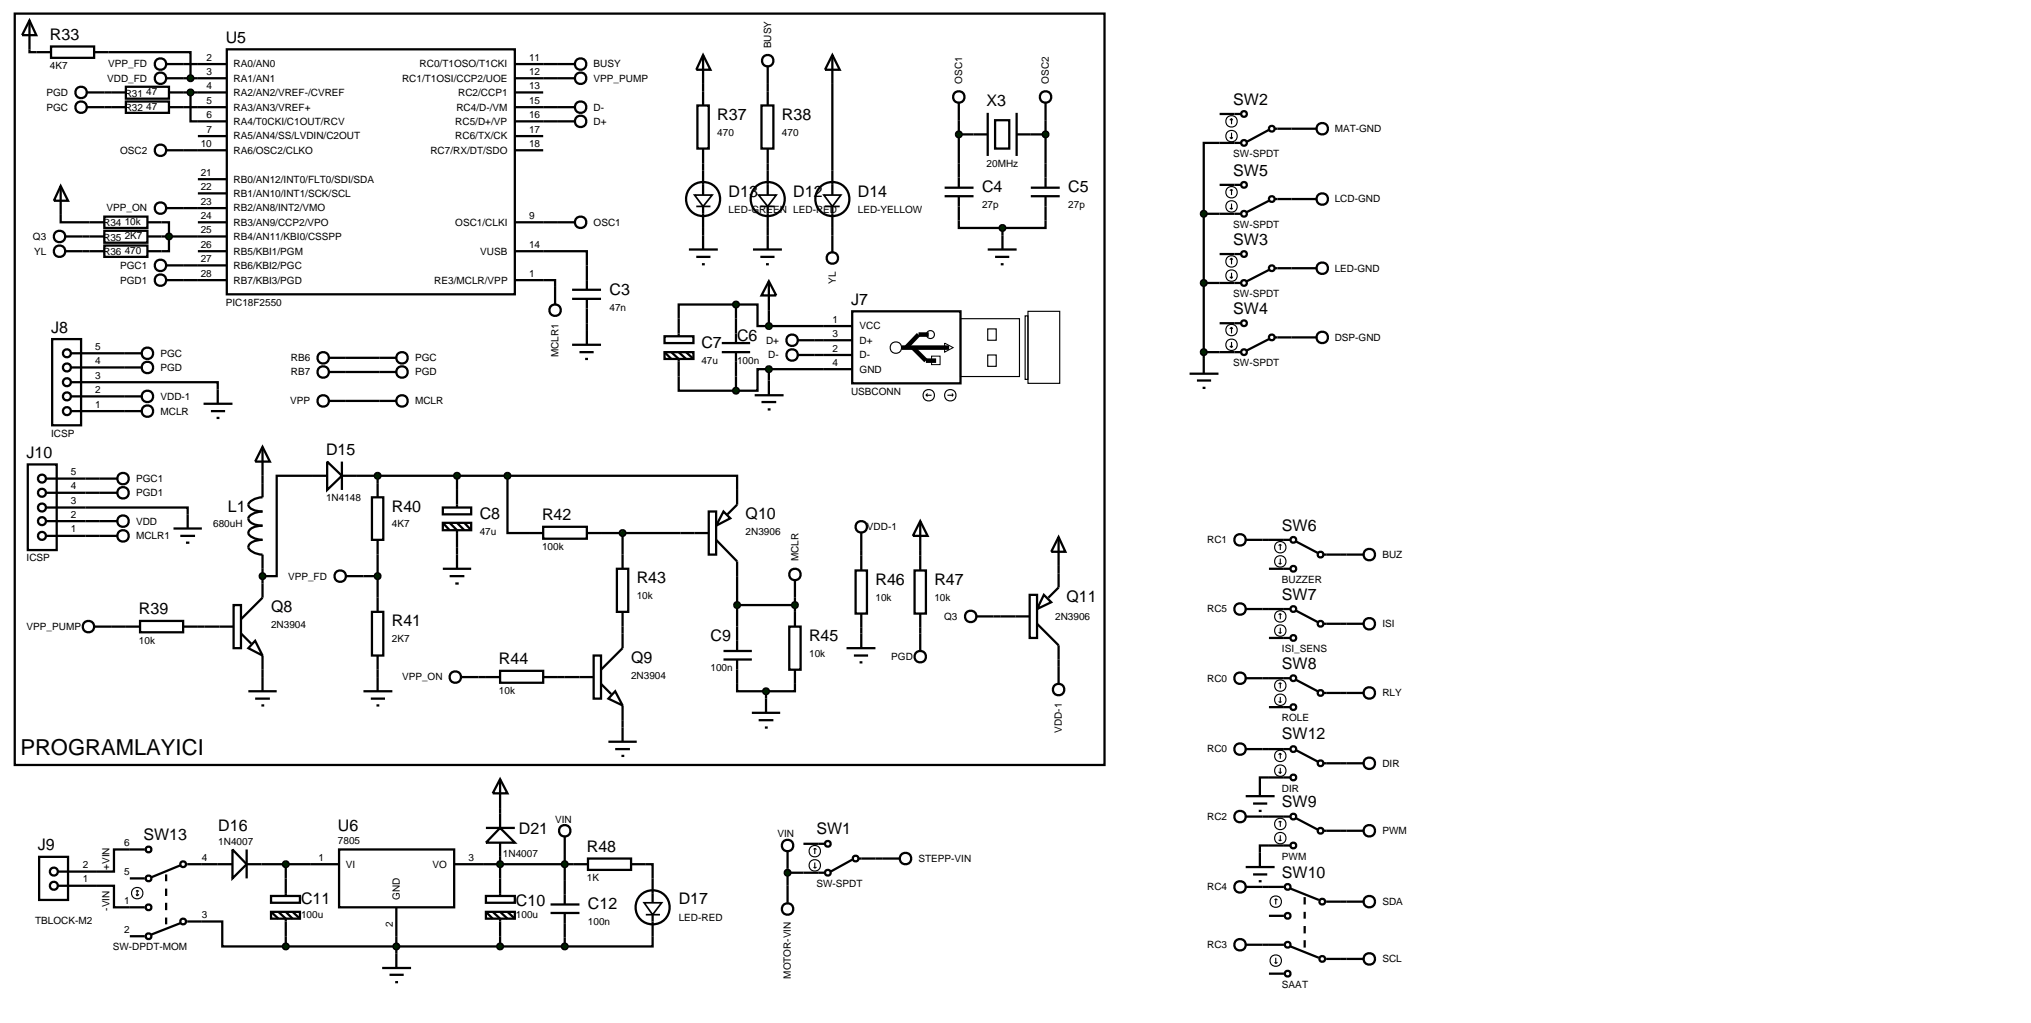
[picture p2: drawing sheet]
<svg xmlns="http://www.w3.org/2000/svg" width="358mm" height="180mm" viewBox="0 0 358 180" stroke-linecap="round" stroke-linejoin="round" font-family="sans-serif">
<g fill="none" stroke="#000" stroke-width=".4">
<path d="M5.2 8.7v.5h1.2M15.3 16.3h6.9M15.3 18.9h6.9M19.1 9.2h14.5v4.6M22.2 15.3h7.6v2.1h-7.6zM22.2 17.9h7.6v2h-7.6zM29.3 11.3h10.7M29.3 13.8h10.7M29.8 16.3h10.2M29.8 18.9h10.2M33.6 16.3v5.1h6.4M40 8.7h50.8v43.2h-50.8z"/>
<path d="M90.8 11.3h7.6M90.8 16.3h5M90.8 18.9h7.6M90.8 13.8h7.6M124 14.8v1.3M135.4 14.8v1.3M146.8 14.8v15.3M10.7 37.9v1.3h5.1M28.5 39.2h1.3v5.1h-1.3M32.3 26.5h7.7M32.3 36.7h7.7M34.9 39.2h5.1"/>
<path d="M34.9 24h5.1M34.9 31.6h5.1M34.9 34.1h5.1M90.8 26.5h5M90.8 39.2h7.6M90.8 21.4h7.6M90.8 24h5M124 28.8v1.3M135.4 28.8v1.3M169.1 38.9v1.3h7.7M169.1 21.2v7.6M169.1 23.7h2.6"/>
<path d="M181.8 23.7h2.6M184.4 38.9v1.3h-7.6M184.4 21.2v7.6M212.3 37.7v25.6M212.3 37.7h2.8M215.1 25.2h-2.8v12.5M227.8 35.1h1.3M227.8 22.7h1.3M9.2 59.8h5.1v15.2h-5.1zM14.6 41.7h1.2M14.6 44.3h1.2M28.5 41.7h11.5"/>
<path d="M32.3 49.4h7.7M32.3 46.8h7.7M34.9 44.3h5.1M90.8 44.3h12.7v2.5M90.8 49.4h7.1v1.2M103.5 57v1.2M124 40.2v1.3M129.8 53.7h3.8v3.8h2M129.8 53.7h-10.1v2.5M129.8 53.7v2.5M135.4 40.2v1.3M135.6 49.6l1.3 2.5h-2.6z"/>
<path d="M135.6 57.5h14.7M135.6 49.6v7.9M146.8 40.2v1.3M150.3 54.9h19.1v12.7h-19.1zM176.8 40.2v1.3M212.3 49.9h2.8M227.8 47.3h1.3M227.8 59.5h1.3M12.5 67.4h25.9v1.3M12.5 72.5h9.4M12.5 64.8h9.4M12.5 62.3h9.4"/>
<path d="M12.5 69.9h9.4M61 65.6h5.9M61 63.1h5.9M61 70.7h5.9M119.7 66.4v2.5h10.1M129.8 66.4v2.5M133.1 69.7h5.1M134.3 70.9h2.6M135.4 72.2h.5M135.6 65.1h-2v3.8h-3.8M135.6 65.1v4.6M135.6 65.1h14.7"/>
<path d="M143.7 60h6.6M143.7 62.6h6.6M212.3 62.1h2.8M15.1 89.5h18v1.2M15.1 94.5h2.5M15.1 86.9h2.5M15.1 84.4h2.5M15.1 91.9h2.5M46.3 83.9v1.3M55.2 83.9h-6.4v17.7h-2.5M62.8 83.9h26.7M66.6 83.9v1.3"/>
<path d="M66.6 97.8v7.6M80.6 83.9v2.5M80.6 96.5v1.3M89.5 83.9v10.1h3.8M89.5 83.9h40.5v2.5M106 94h14M109.8 94v3.8M151.9 97v1M162.3 97v1M186.7 99.8v1.3M222.7 95.2h1.1M236.5 97.8h1"/>
<path d="M19.6 110.5h2.6M34.9 110.5h1.2M46.3 100.3v2.6M46.3 118.1v1.3M64.1 101.6h2.5M66.6 118.1v1.3M84.4 119.4h1.3M98.4 119.4h1.2M109.8 110.5v1.2M130 101.6v8.9M130 106.7h10.2M140.2 105.4v2.5"/>
<path d="M151.9 110.7v1M162.3 110.7v1M175.2 108.7h1.3M186.7 116.3v1.3M222.7 107.4h1.1M222.7 119.6h1.1M236.5 110h1M109.8 127v1.3M130 120.6v1.3h5.1M135.1 121.9v1.3M140.2 120.6v1.3h-5.1M222.7 132.1h1.1"/>
<path d="M223.8 137.1h-1.6v.8M236.5 122.2h1M236.5 134.6h1M17.1 156.2h3v3.8h2.8M22.9 149.8h-2.8v3.9h-3M35.6 152.4h2.8M46.1 152.4h8.6M50.4 152.4v2.5M85.2 152.4h16M88.2 142.5v1M88.2 151.1v3.8M99.6 150.6v4.6"/>
<path d="M113.9 152.4h1.2v2.5M138.9 153.9h2.8M138.9 153.1v3.1M154.4 151.4h1.3M222.7 144h1.1M222.7 156.4h1.1M223.8 149.1h-1.6v1.2M236.5 146.5h1M236.5 159h1M35.6 162.5h3.6v4.4h11.2M50.4 165.1v1.8M50.4 166.9h49.2"/>
<path d="M69.9 165.1v3M88.2 165.1v1.8M99.6 165.3v1.6M115.1 165.1v1.8h-15.5M222.7 166.6h1.1M236.5 169.1h1"/>
<circle cx="14.3" cy="18.9" r="1.01"/>
<circle cx="14.3" cy="16.3" r="1.01"/>
<circle cx="28.3" cy="13.8" r="1.01"/>
<circle cx="28.3" cy="11.3" r="1.01"/>
<circle cx="11.8" cy="62.3" r=".7"/>
<circle cx="11.8" cy="69.9" r=".7"/>
<circle cx="11.8" cy="72.5" r=".7"/>
<circle cx="11.8" cy="64.8" r=".7"/>
<circle cx="11.8" cy="67.4" r=".7"/>
</g>
<g fill="none" stroke="#000" stroke-width=".2">
<path d="M169.4 56.2h10.4v10.2h-10.4zM174.2 58h1.5v2h-1.5zM180.8 55.7h.5v11.2h-.5zM181.3 54.9h5.6v12.7h-5.6zM163.3 69.7l.3 .2M163.3 69.7h1M163.6 69.4l-.3 .3M167.1 69.7h1M167.9 69.4l.2 .3M168.1 69.7l-.2 .2M174.2 62.6h1.5v2h-1.5z"/>
<circle cx="164.1" cy="59" r=".7"/>
<circle cx="158" cy="61.3" r="1.01"/>
<circle cx="163.8" cy="69.7" r="1.01"/>
<circle cx="167.6" cy="69.7" r="1.01"/>
</g>
<path d="M163.8 59h-1.8l-2.2 2.3M159 61.3h8.4M161 61.3l2.3 2.3h1.8" fill="none" stroke="#000" stroke-width=".8" stroke-linecap="butt"/>
<path d="M164.3 62.8h1.5v1.5h-1.5zM166.6 60.5l1.5 .8-1.5 .8z" fill="none" stroke="#000" stroke-width=".18"/>
<path d="M33.3 15.9l.3-.1-.5 .5zM33.6 15.8l.4 .2 .1 .3zM34.1 16.3l-.2 .4-.3 .1zM33.1 16.3l.5 .5-.3-.1z" fill="#004000" stroke="#000" stroke-width=".4"/>
<path d="M33.6 15.8l.5 .5-.5 .5-.5-.5z" fill="#004000"/>
<path d="M5.2 3.6l1.2 2.6h-2.5zM5.2 3.6v5.1M6.4 9.2h2.6M9 8.2h7.6v2h-7.6zM16.6 9.2h2.5" fill="none" stroke="#000" stroke-width=".4"/>
<path d="M33.3 13.4l.3-.1-.5 .5zM33.6 13.3l.3 .1 .2 .4zM34.1 13.8l-.2 .4-.3 .1zM33.1 13.8l.5 .5-.3-.1z" fill="#004000" stroke="#000" stroke-width=".4"/>
<path d="M33.1 13.8l.5-.5 .5 .5-.5 .5z" fill="#004000"/>
<g fill="none" stroke="#000" stroke-width=".4">
<path d="M98.4 11.3h3M98.4 13.8h3M15.8 39.2h2.6M18.4 38.2h7.6v2h-7.6zM26 39.2h2.5M29.3 26.5h3M98.4 39.2h3M15.8 41.7h2.6M15.8 44.3h2.6M18.4 40.7h7.6v2.1h-7.6zM18.4 43.3h7.6v2h-7.6zM26 41.7h2.5"/>
<path d="M26 44.3h2.5M100.9 51.1h5.1M100.9 52.7h5.1M103.5 46.8v4.3M103.5 52.7v4.3M103.5 58.2v2.6M100.9 60.8h5.1M102.2 62.1h2.5M103.2 63.3h.5"/>
<circle cx="102.4" cy="11.3" r="1.01"/>
<circle cx="102.4" cy="13.8" r="1.01"/>
<circle cx="28.3" cy="26.5" r="1.01"/>
<circle cx="102.4" cy="39.2" r="1.01"/>
</g>
<path d="M29.5 41.3l.3-.1-.5 .5zM29.8 41.2l.3 .1 .2 .4zM29.8 42.2l.5-.5-.2 .4zM29.3 41.7l.5 .5-.3-.1z" fill="#004000" stroke="#000" stroke-width=".4"/>
<path d="M29.8 41.2l.5 .5-.5 .5-.5-.5z" fill="#004000"/>
<g fill="none" stroke="#000" stroke-width=".4">
<path d="M98.4 18.9h3M123 18.6h2v7.6h-2zM124 9.7l1.3 2.6h-2.5zM124 9.7v5.1M124 16.1v2.5M134.3 18.6h2.1v7.6h-2.1zM135.4 11.8v3M135.4 16.1v2.5M146.8 9.7l1.3 2.6h-2.6zM146.8 9.7v5.1M169.1 18.1v3.1M174.2 19.9v7.6"/>
<path d="M179.3 19.9v7.6M184.4 18.1v3.1M10.7 32.8l1.3 2.6h-2.5zM10.7 32.8v5.1M29.3 36.7h3M98.4 21.4h3M124 26.2v2.6M124 30.1v4.3M124 36.4v3.8M135.4 26.2v2.6M135.4 30.1v4.3M135.4 36.4v3.8"/>
<path d="M146.8 30.1v4.3M146.8 36.4v3.8M166.6 34.6h5.1M166.6 33.1h5.1M169.1 28.8v4.3M169.1 34.6v4.3M171.7 23.7h2.5M175.5 21.2h2.5v5h-2.5zM179.3 23.7h2.5M181.8 34.6h5.1M181.8 33.1h5.1M184.4 28.8v4.3"/>
<path d="M184.4 34.6v4.3M11.5 41.7h3.1M11.5 44.3h3.1M121.5 44h5.1M122.8 45.3h2.5M123.8 46.6h.5M124 41.5v2.5M132.8 44h5.1M134.1 45.3h2.5M135.1 46.6h.5M135.4 41.5v2.5M146.8 41.5v3"/>
<circle cx="102.4" cy="18.9" r="1.01"/>
<circle cx="135.4" cy="10.7" r="1.01"/>
<circle cx="169.1" cy="17.1" r="1.01"/>
<circle cx="184.4" cy="17.1" r="1.01"/>
<circle cx="28.3" cy="36.7" r="1.01"/>
<circle cx="102.4" cy="21.4" r="1.01"/>
<circle cx="124" cy="35.1" r="3"/>
<circle cx="135.4" cy="35.1" r="3"/>
<circle cx="146.8" cy="35.1" r="3"/>
<circle cx="10.5" cy="44.3" r="1.01"/>
<circle cx="10.5" cy="41.7" r="1.01"/>
<circle cx="146.8" cy="45.5" r="1.01"/>
</g>
<path d="M122.5 34.4h3.1l-1.6 2zM122.8 36.4h2.5M133.8 34.4h3.1l-1.5 2zM134.1 36.4h2.5M145.3 34.4h3l-1.5 2zM145.5 36.4h2.6" fill="none" stroke="#000" stroke-width=".3"/>
<g fill="#004000" stroke="#000" stroke-width=".4">
<path d="M168.7 23.4l.4-.2-.5 .5zM169.1 23.2l.4 .2 .1 .3zM169.1 24.2l.5-.5-.1 .3zM168.6 23.7l.5 .5-.3-.1z"/>
<path d="M184 23.4l.4-.2-.5 .5zM184.4 23.2l.3 .1 .2 .4zM184.4 24.2l.5-.5-.2 .4zM183.9 23.7l.5 .5-.3-.1z"/>
</g>
<g fill="#004000">
<path d="M168.6 23.7l.5-.5 .5 .5-.5 .5z"/>
<path d="M183.9 23.7l.5-.5 .5 .5-.5 .5z"/>
</g>
<path d="M174.2 44h5.1M175.5 45.3h2.5M176.5 46.6h.5M176.8 41.5v2.5" fill="none" stroke="#000" stroke-width=".4"/>
<path d="M176.5 39.8l.3-.1-.5 .5zM176.8 39.7l.4 .2 .1 .3zM176.8 40.7l.5-.5-.2 .4zM176.3 40.2l.5 .5-.4-.2z" fill="#004000" stroke="#000" stroke-width=".4"/>
<path d="M176.8 39.7l.5 .5-.5 .5-.5-.5z" fill="#004000"/>
<g fill="none" stroke="#000" stroke-width=".4">
<path d="M129.8 56.2v4.3M127.3 62.1h5M127.3 60.5h5M129.8 62.1v4.3M140.7 60h3M140.7 62.6h3"/>
<circle cx="139.7" cy="60" r="1.01"/>
<circle cx="139.7" cy="62.6" r="1.01"/>
</g>
<g fill="#004000" stroke="#000" stroke-width=".4">
<path d="M135.3 57.1l.3-.1-.5 .5zM135.6 57l.3 .1 .2 .4zM135.6 58l.5-.5-.2 .4zM135.1 57.5l.5 .5-.4-.2z"/>
<path d="M135.3 64.7l.3-.1-.5 .5zM135.6 64.6l.3 .1 .2 .4zM136.1 65.1l-.1 .3-.4 .2zM135.1 65.1l.5 .5-.4-.2z"/>
</g>
<g fill="#004000">
<path d="M135.6 57l.5 .5-.5 .5-.5-.5z"/>
<path d="M135.6 64.6l.5 .5-.5 .5-.5-.5z"/>
</g>
<path d="M117.2 59.3h5.1v1.2h-5.1zM119.7 56.2v3.1M117.2 62.1h5.1v1.2h-5.1zM117.2 62.1l1.2 1.2M118.4 62.1l1.3 1.2v3.1M119.7 62.1l1.3 1.2M121 62.1l1.3 1.2" fill="none" stroke="#000" stroke-width=".4"/>
<g fill="#004000" stroke="#000" stroke-width=".4">
<path d="M129.4 53.4l.4-.2-.5 .5zM129.8 53.2l.4 .2 .1 .3zM130.3 53.7l-.1 .3-.4 .2zM129.3 53.7l.5 .5-.4-.2z"/>
<path d="M129.5 68.5l.3-.1-.5 .5zM129.8 68.4l.4 .2 .1 .3zM130.3 68.9l-.1 .3-.4 .2zM129.3 68.9l.5 .5-.3-.1z"/>
</g>
<g fill="#004000">
<path d="M129.3 53.7l.5-.5 .5 .5-.5 .5z"/>
<path d="M129.3 68.9l.5-.5 .5 .5-.5 .5z"/>
</g>
<g fill="none" stroke="#000" stroke-width=".4">
<path d="M46.3 78.8l1.3 2.6h-2.6zM46.3 78.8v5.1M46.3 85.2v2.5a2.6 2.6 0 0 0-2.5 1.3 1.43 1.43 0 0 0 1.3 1l1.2 .2a2.58 2.58 0 0 0-2.5 1.2 1.44 1.44 0 0 0 1.3 1.1l1.2 .2a2.98 2.98 0 0 0-2.4 .9 .85 .85 0 0 0 .7 1.2l1.1 .3 .6 .1a2.98 2.98 0 0 0-2.4 .9 .91 .91 0 0 0 .7 1.2l1.1 .4 .6 .1v2.5M55.2 83.9h2.5M57.7 81.4l2.6 2.5-2.6 2.5zM60.3 81.4v5M60.3 83.9h2.5M16.6 110.5h3M22.2 110.5h2.5M24.7 109.5h7.6v2h-7.6zM32.3 110.5h2.6M36.1 110.5h5.1"/>
<path d="M41.2 106.7h1.3v7.6h-1.3zM42.5 111.7l1.8 1.8M45 113l1.3 2.6-2.5-1.3zM46.3 102.9v2.5l-3.8 3.8M46.3 115.6v2.5M46.3 119.4v2.5M43.8 121.9h5M45 123.2h2.6M46.1 124.4h.5"/>
<circle cx="15.6" cy="110.5" r="1.01"/>
</g>
<path d="M45.9 101.3l.4-.2-.5 .5zM46.3 101.1l.4 .2 .1 .3zM46.8 101.6l-.1 .3-.4 .2zM45.8 101.6l.5 .5-.3-.1z" fill="#004000" stroke="#000" stroke-width=".4"/>
<path d="M45.8 101.6l.5-.5 .5 .5-.5 .5z" fill="#004000"/>
<g fill="none" stroke="#000" stroke-width=".4">
<path d="M65.6 87.7h2v7.5h-2zM66.6 85.2v2.5M66.6 95.2v2.6M61 101.6h3.1M65.6 107.9h2v7.7h-2zM66.6 105.4v2.5M66.6 115.6v2.5"/>
<circle cx="60" cy="101.6" r="1.01"/>
</g>
<path d="M66.2 101.3l.4-.2-.5 .5zM66.6 101.1l.3 .1 .2 .4zM66.6 102.1l.5-.5-.2 .4zM66.1 101.6l.5 .5-.3-.1z" fill="#004000" stroke="#000" stroke-width=".4"/>
<path d="M66.1 101.6l.5-.5 .5 .5-.5 .5z" fill="#004000"/>
<path d="M78.1 89.5h5v1.2h-5zM78.1 92.2h5v1.3h-5zM78.1 92.2l1.2 1.3M79.3 92.2l1.3 1.3v3M80.6 86.4v3.1M80.6 92.2l1.3 1.3M81.9 92.2l1.2 1.3M66.6 119.4v2.5M64.1 121.9h5.1M65.4 123.2h2.5M66.4 124.4h.5" fill="none" stroke="#000" stroke-width=".4"/>
<path d="M66.3 83.5l.3-.1-.5 .5zM66.6 83.4l.4 .2 .1 .3zM66.6 84.4l.5-.5-.2 .4zM66.1 83.9l.5 .5-.4-.2z" fill="#004000" stroke="#000" stroke-width=".4"/>
<path d="M66.6 83.4l.5 .5-.5 .5-.5-.5z" fill="#004000"/>
<path d="M80.6 97.8v2.5M93.3 94h2.5M95.8 92.9h7.7v2.1h-7.7zM103.5 94h2.5M78.1 100.3h5M79.3 101.6h2.6M80.3 102.9h.6" fill="none" stroke="#000" stroke-width=".4"/>
<path d="M80.3 83.5l.3-.1-.5 .5zM80.6 83.4l.4 .2 .1 .3zM80.6 84.4l.5-.5-.2 .4zM80.1 83.9l.5 .5-.4-.2z" fill="#004000" stroke="#000" stroke-width=".4"/>
<path d="M80.6 83.4l.5 .5-.5 .5-.5-.5z" fill="#004000"/>
<g fill="none" stroke="#000" stroke-width=".4">
<path d="M109.8 97.8v2.5M120 94h5M125 90.2h1.3v7.6h-1.3zM126.3 95.2l3.7 3.8v2.6M127.6 90.2l1.2 1.2-2.5 1.3zM130 86.4v2.6l-1.7 1.7M81.4 119.4h3M85.7 119.4h2.5M88.2 118.3h7.6v2.1h-7.6zM95.8 119.4h2.6M99.6 119.4h5.1M104.7 115.6h1.3v7.6h-1.3z"/>
<path d="M108.8 100.3h2v7.6h-2zM109.8 107.9v2.6M109.8 111.7v2.6l-3.8 3.8M106 120.6l1.8 1.8M107.3 130.8h5M108.5 121.9l1.3 2.5-2.5-1.2zM108.5 132.1h2.6M109.6 133.3h.5M109.8 124.4v2.6M109.8 128.3v2.5"/>
<circle cx="80.3" cy="119.4" r="1.01"/>
</g>
<path d="M109.5 93.6l.3-.1-.5 .5zM109.8 93.5l.4 .2 .1 .3zM109.8 94.5l.5-.5-.1 .3zM109.3 94l.5 .5-.4-.2z" fill="#004000" stroke="#000" stroke-width=".4"/>
<path d="M109.8 93.5l.5 .5-.5 .5-.5-.5z" fill="#004000"/>
<path d="M127.6 116.3h5M127.6 114.8h5M130 110.5v4.3M130 116.3v4.3" fill="none" stroke="#000" stroke-width=".4"/>
<path d="M89.1 83.6l.4-.2-.5 .5zM89.5 83.4l.4 .2 .1 .3zM90 83.9l-.1 .3-.4 .2zM89 83.9l.5 .5-.3-.1z" fill="#004000" stroke="#000" stroke-width=".4"/>
<path d="M89 83.9l.5-.5 .5 .5-.5 .5z" fill="#004000"/>
<path d="M139.2 110.5h2v7.6h-2zM140.2 107.9v2.6M140.2 118.1v2.5" fill="none" stroke="#000" stroke-width=".4"/>
<path d="M129.7 106.3l.3-.1-.5 .5zM130 106.2l.4 .2 .1 .3zM130.5 106.7l-.2 .4-.3 .1zM129.5 106.7l.5 .5-.3-.1z" fill="#004000" stroke="#000" stroke-width=".4"/>
<path d="M130 106.2l.5 .5-.5 .5-.5-.5z" fill="#004000"/>
<path d="M132.6 125.7h5M133.8 127h2.6M134.9 128.3h.5M135.1 123.2v2.5" fill="none" stroke="#000" stroke-width=".4"/>
<path d="M134.7 121.6l.4-.2-.5 .5zM135.1 121.4l.3 .1 .2 .4zM135.6 121.9l-.1 .3-.4 .2zM134.6 121.9l.5 .5-.3-.1z" fill="#004000" stroke="#000" stroke-width=".4"/>
<path d="M134.6 121.9l.5-.5 .5 .5-.5 .5z" fill="#004000"/>
<g fill="none" stroke="#000" stroke-width=".4">
<path d="M140.2 102.3v3.1"/>
<circle cx="140.2" cy="101.3" r="1.01"/>
</g>
<path d="M139.9 106.3l.3-.1-.5 .5zM140.2 106.2l.3 .1 .2 .4zM140.2 107.2l.5-.5-.2 .4zM139.7 106.7l.5 .5-.3-.1z" fill="#004000" stroke="#000" stroke-width=".4"/>
<path d="M140.2 106.2l.5 .5-.5 .5-.5-.5z" fill="#004000"/>
<g fill="none" stroke="#000" stroke-width=".4">
<path d="M2.6 2.4h192.2v132.5h-192.2zM21.9 72.5h3.1M21.9 64.8h3.1M21.9 62.3h3.1M21.9 69.9h3.1M35.9 71.2h5.1M37.2 72.5h2.5M38.2 73.7h.5M38.4 68.7v2.5M58 70.7h3M58 65.6h3M58 63.1h3"/>
<path d="M66.9 70.7h3M66.9 65.6h3M66.9 63.1h3M151.9 94v3M151.9 98v2.6M162.3 91.9l1.3 2.6h-2.6zM162.3 91.9v5.1M162.3 98v2.6M186.7 94.7l1.2 2.6h-2.5zM186.7 94.7v5.1M149.3 114.3h5.1M150.6 115.6h2.5"/>
<path d="M150.9 100.6h2v7.6h-2zM151.6 116.8h.5M151.9 108.2v2.5M151.9 111.7v2.6M161.3 100.6h2v7.6h-2zM162.3 108.2v2.5M162.3 111.7v3.1M172.2 108.7h3M176.5 108.7h5.1M181.6 104.9h1.3v7.6h-1.3zM182.9 110l3.8 3.8v2.5M184.1 104.9l1.3 1.3-2.5 1.2z"/>
<path d="M186.7 101.1v2.5l-1.8 1.8M186.7 117.6v3M6.9 151.1h5.1v7.6h-5.1zM10.2 156.2h6.9M10.2 153.7h6.9M38.4 152.4h2.6M41 149.8l2.5 2.6-2.5 2.5zM43.5 152.4h2.6M43.5 149.8v5.1M54.7 152.4h5.1M59.8 149.8h20.3v10.2h-20.3zM69.9 160v5.1"/>
<path d="M80.1 152.4h5.1M99.6 147.6v3"/>
<circle cx="26" cy="62.3" r="1.01"/>
<circle cx="26" cy="69.9" r="1.01"/>
<circle cx="26" cy="72.5" r="1.01"/>
<circle cx="26" cy="64.8" r="1.01"/>
<circle cx="57" cy="63.1" r="1.01"/>
<circle cx="57" cy="70.7" r="1.01"/>
<circle cx="57" cy="65.6" r="1.01"/>
<circle cx="70.9" cy="70.7" r="1.01"/>
<circle cx="70.9" cy="65.6" r="1.01"/>
<circle cx="70.9" cy="63.1" r="1.01"/>
<circle cx="151.9" cy="92.9" r="1.01"/>
<circle cx="162.3" cy="115.8" r="1.01"/>
<circle cx="171.2" cy="108.7" r="1.01"/>
<circle cx="186.7" cy="121.6" r="1.01"/>
<circle cx="9.5" cy="156.2" r=".7"/>
<circle cx="9.5" cy="153.7" r=".7"/>
<circle cx="99.6" cy="146.5" r="1.01"/>
</g>
<path d="M50.1 152l.3-.1-.5 .5zM50.4 151.9l.3 .1 .2 .4zM50.4 152.9l.5-.5-.2 .4zM49.9 152.4l.5 .5-.4-.2z" fill="#004000" stroke="#000" stroke-width=".4"/>
<path d="M50.4 151.9l.5 .5-.5 .5-.5-.5z" fill="#004000"/>
<g fill="none" stroke="#000" stroke-width=".4">
<path d="M88.2 137.4l1.3 2.5h-2.6zM88.2 137.4v5.1M101.2 152.4h2.5M103.7 151.4h7.6v2h-7.6zM111.3 152.4h2.6M115.1 154.9v4.3M115.1 161.3v3.8"/>
<circle cx="115.1" cy="160" r="3"/>
</g>
<path d="M113.6 159.2h3.1l-1.6 2.1zM113.9 161.3h2.5" fill="none" stroke="#000" stroke-width=".3"/>
<path d="M87.8 152.1l.4-.2-.5 .5zM88.2 151.9l.4 .2 .1 .3zM88.7 152.4l-.1 .3-.4 .2zM87.7 152.4l.5 .5-.3-.1z" fill="#004000" stroke="#000" stroke-width=".4"/>
<path d="M87.7 152.4l.5-.5 .5 .5-.5 .5z" fill="#004000"/>
<g fill="none" stroke="#000" stroke-width=".4">
<path d="M47.8 158h5.1v1.2h-5.1zM50.4 154.9v3.1M85.7 158h5.1v1.2h-5.1zM88.2 154.9v3.1M97.1 159.5h5.1M99.6 155.2v4.3M47.8 160.8h5.1v1.2h-5.1zM47.8 160.8l1.3 1.2M49.1 160.8l1.3 1.2v3.1M50.4 160.8l1.2 1.2M51.6 160.8l1.3 1.2M85.7 160.8h5.1v1.2h-5.1z"/>
<path d="M85.7 160.8l1.2 1.2M86.9 160.8l1.3 1.2v3.1M88.2 160.8l1.3 1.2M89.5 160.8l1.3 1.2M97.1 161h5.1M99.6 161v4.3"/>
</g>
<g fill="#004000" stroke="#000" stroke-width=".4">
<path d="M99.2 152.1l.4-.2-.5 .5zM99.6 151.9l.3 .1 .2 .4zM100.1 152.4l-.2 .4-.3 .1zM99.1 152.4l.5 .5-.3-.1z"/>
<path d="M69.5 166.6l.4-.2-.5 .5zM69.9 166.4l.3 .1 .2 .4zM70.4 166.9l-.1 .3-.4 .2zM69.4 166.9l.5 .5-.4-.2z"/>
<path d="M87.8 166.6l.4-.2-.5 .5zM88.2 166.4l.4 .2 .1 .3zM88.7 166.9l-.1 .3-.4 .2zM87.7 166.9l.5 .5-.3-.1z"/>
<path d="M99.2 166.6l.4-.2-.5 .5zM99.6 166.4l.3 .1 .2 .4zM100.1 166.9l-.1 .3-.4 .2zM99.1 166.9l.5 .5-.4-.2z"/>
</g>
<g fill="#004000">
<path d="M99.1 152.4l.5-.5 .5 .5-.5 .5z"/>
<path d="M69.4 166.9l.5-.5 .5 .5-.5 .5z"/>
<path d="M87.7 166.9l.5-.5 .5 .5-.5 .5z"/>
<path d="M99.1 166.9l.5-.5 .5 .5-.5 .5z"/>
</g>
<g fill="none" stroke="#000" stroke-width=".4">
<path d="M215.1 37.7h3.8M215.1 32.6h3.8M223.8 35.4l-3.9 2M224.8 35.1h3M229.1 35.1h3M215.1 49.9h3.8M215.1 44.8h3.8M215.1 57h3.8M223.8 47.6l-3.9 2M223.8 59.8l-3.9 2M224.8 47.3h3M224.8 59.5h3"/>
<path d="M229.1 47.3h3M229.1 59.5h3M209.8 65.9h5.1M211.1 67.1h2.5M212.1 68.4h.5M212.3 63.3v2.6M215.1 62.1h3.8M138.9 150.1v3M138.9 156.2v3M141.7 153.9h3.8M141.7 148.8h3.8M150.3 151.6l-3.8 2.1"/>
<path d="M151.4 151.4h3M155.7 151.4h3M67.4 170.7h5.1M68.7 171.9h2.5M69.7 173.2h.5M69.9 168.1v2.6"/>
<circle cx="219.4" cy="37.7" r=".51"/>
<circle cx="219.4" cy="32.6" r=".51"/>
<circle cx="224.3" cy="35.1" r=".51"/>
<circle cx="233.2" cy="35.1" r="1.01"/>
<circle cx="219.4" cy="44.8" r=".51"/>
<circle cx="219.4" cy="49.9" r=".51"/>
<circle cx="219.4" cy="57" r=".51"/>
<circle cx="224.3" cy="59.5" r=".51"/>
<circle cx="224.3" cy="47.3" r=".51"/>
<circle cx="233.2" cy="59.5" r="1.01"/>
<circle cx="233.2" cy="47.3" r="1.01"/>
<circle cx="219.4" cy="62.1" r=".51"/>
<circle cx="138.9" cy="149.1" r="1.01"/>
<circle cx="146" cy="153.9" r=".51"/>
<circle cx="146" cy="148.8" r=".51"/>
<circle cx="150.9" cy="151.4" r=".51"/>
<circle cx="159.7" cy="151.4" r="1.01"/>
<circle cx="138.9" cy="160.3" r="1.01"/>
</g>
<g fill="none" stroke="#000" stroke-width=".2">
<path d="M216.9 36.7l.3 .2M217.2 33.4v1M217.2 35.9v1M217.2 33.4l.2 .2M217.2 33.4l-.3 .2M217.4 36.7l-.2 .2M216.9 48.8l.3 .3M217.2 45.5l.2 .3M217.2 45.5l-.3 .3M217.2 45.5v1.1M217.2 48.1v1M217.2 57.7v1.1"/>
<path d="M217.2 57.7l.2 .3M217.2 57.7l-.3 .3M217.4 48.8l-.2 .3M216.9 61l.3 .3M217.2 60.3v1M217.4 61l-.2 .3M143.5 152.9l.2 .2M143.7 149.6l.3 .2M143.7 149.6l-.2 .2M143.7 149.6v1M143.7 152.1v1M144 152.9l-.3 .2"/>
<circle cx="217.2" cy="33.9" r="1.01"/>
<circle cx="217.2" cy="36.4" r="1.01"/>
<circle cx="217.2" cy="58.2" r="1.01"/>
<circle cx="217.2" cy="48.6" r="1.01"/>
<circle cx="217.2" cy="46.1" r="1.01"/>
<circle cx="217.2" cy="60.8" r="1.01"/>
<circle cx="143.7" cy="150.1" r="1.01"/>
<circle cx="143.7" cy="152.6" r="1.01"/>
</g>
<g fill="#004000" stroke="#000" stroke-width=".4">
<path d="M212 49.5l.3-.1-.5 .5zM212.3 49.4l.4 .2 .1 .3zM212.3 50.4l.5-.5-.2 .4zM211.8 49.9l.5 .5-.4-.2z"/>
<path d="M212 61.7l.3-.1-.5 .5zM212.3 61.6l.3 .1 .2 .4zM212.3 62.6l.5-.5-.2 .4zM211.8 62.1l.5 .5-.4-.2z"/>
</g>
<g fill="#004000">
<path d="M212.3 49.4l.5 .5-.5 .5-.5-.5z"/>
<path d="M212.3 61.6l.5 .5-.5 .5-.5-.5z"/>
</g>
<g fill="none" stroke="#000" stroke-width=".4">
<path d="M29.3 49.4h3M29.3 46.8h3M97.9 50.6v3.1M4.9 81.9h5.1v15.1h-5.1zM8.2 94.5h6.9M8.2 91.9h6.9M8.2 89.5h6.9M8.2 86.9h6.9M8.2 84.4h6.9M17.6 94.5h3.1M17.6 91.9h3.1M17.6 86.9h3.1"/>
<path d="M17.6 84.4h3.1M30.6 93.2h5M31.8 94.5h2.6M32.8 95.7h.6M33.1 90.7v2.5M219.7 95.2h3M223.8 95.2h3.8M228.6 95.5l3.8 2M233.4 97.8h3.1M237.5 97.8h3M219.7 107.4h3M219.7 119.6h3"/>
<path d="M223.8 100.3h3.8M223.8 112.5h3.8M223.8 107.4h3.8M223.8 119.6h3.8M228.6 107.7l3.8 2M228.6 119.9l3.8 2M233.4 110h3.1M237.5 110h3M219.7 132.1h3M223.8 124.7h3.8M223.8 137.1h3.8M223.8 132.1h3.8"/>
<path d="M228.6 132.3l3.8 2M233.4 122.2h3.1M233.4 134.6h3.1M237.5 122.2h3M237.5 134.6h3M22.9 154.9h2.8M22.9 149.8h2.8M22.9 160h2.8M29.3 154.2v1.2M29.3 156.7v1.3M29.3 159.2v1.3M31.8 152.6l-5.1 2.1"/>
<path d="M32.8 152.4h2.8M219.7 144h3M219.7 156.4h3M223.8 149.1h3.8M223.8 144h3.8M223.8 156.4h2.7M227.6 156.7l5 2M228.6 144.3l3.8 2M230.1 158.2v1.3M233.4 146.5h3.1M233.7 159h2.8M237.5 146.5h3"/>
<path d="M237.5 159h3M22.9 165.1h2.8M29.3 161.8v1.2M31.8 162.8l-5.1 2M32.8 162.5h2.8M219.7 166.6h3M223.8 166.6h2.7M223.8 161.5h2.7M223.8 171.7h2.7M227.6 166.9l5 2M230.1 160.8v1.2M230.1 163.3v1.3"/>
<path d="M230.1 165.8v1.3M233.7 169.1h2.8M237.5 169.1h3"/>
<circle cx="28.3" cy="46.8" r="1.01"/>
<circle cx="28.3" cy="49.4" r="1.01"/>
<circle cx="97.9" cy="54.7" r="1.01"/>
<circle cx="7.4" cy="84.4" r=".7"/>
<circle cx="7.4" cy="94.5" r=".7"/>
<circle cx="7.4" cy="91.9" r=".7"/>
<circle cx="7.4" cy="86.9" r=".7"/>
<circle cx="7.4" cy="89.5" r=".7"/>
<circle cx="21.7" cy="86.9" r="1.01"/>
<circle cx="21.7" cy="94.5" r="1.01"/>
<circle cx="21.7" cy="91.9" r="1.01"/>
<circle cx="21.7" cy="84.4" r="1.01"/>
<circle cx="218.7" cy="95.2" r="1.01"/>
<circle cx="228.1" cy="95.2" r=".51"/>
<circle cx="232.9" cy="97.8" r=".51"/>
<circle cx="241.5" cy="97.8" r="1.01"/>
<circle cx="218.7" cy="107.4" r="1.01"/>
<circle cx="218.7" cy="119.6" r="1.01"/>
<circle cx="228.1" cy="100.3" r=".51"/>
<circle cx="228.1" cy="107.4" r=".51"/>
<circle cx="228.1" cy="119.6" r=".51"/>
<circle cx="228.1" cy="112.5" r=".51"/>
<circle cx="232.9" cy="110" r=".51"/>
<circle cx="241.5" cy="110" r="1.01"/>
<circle cx="218.7" cy="132.1" r="1.01"/>
<circle cx="228.1" cy="137.1" r=".51"/>
<circle cx="228.1" cy="132.1" r=".51"/>
<circle cx="228.1" cy="124.7" r=".51"/>
<circle cx="232.9" cy="134.6" r=".51"/>
<circle cx="232.9" cy="122.2" r=".51"/>
<circle cx="241.5" cy="122.2" r="1.01"/>
<circle cx="241.5" cy="134.6" r="1.01"/>
<circle cx="26.2" cy="149.8" r=".51"/>
<circle cx="26.2" cy="154.9" r=".51"/>
<circle cx="32.3" cy="152.4" r=".51"/>
<circle cx="218.7" cy="144" r="1.01"/>
<circle cx="218.7" cy="156.4" r="1.01"/>
<circle cx="227.1" cy="156.4" r=".51"/>
<circle cx="228.1" cy="144" r=".51"/>
<circle cx="228.1" cy="149.1" r=".51"/>
<circle cx="232.9" cy="146.5" r=".51"/>
<circle cx="233.2" cy="159" r=".51"/>
<circle cx="241.5" cy="159" r="1.01"/>
<circle cx="241.5" cy="146.5" r="1.01"/>
<circle cx="26.2" cy="165.1" r=".51"/>
<circle cx="26.2" cy="160" r=".51"/>
<circle cx="32.3" cy="162.5" r=".51"/>
<circle cx="218.7" cy="166.6" r="1.01"/>
<circle cx="227.1" cy="166.6" r=".51"/>
<circle cx="227.1" cy="161.5" r=".51"/>
<circle cx="227.1" cy="171.7" r=".51"/>
<circle cx="233.2" cy="169.1" r=".51"/>
<circle cx="241.5" cy="169.1" r="1.01"/>
</g>
<g fill="none" stroke="#000" stroke-width=".2">
<path d="M225.5 99.3l.3 .2M225.8 96l.2 .2M225.8 96l-.3 .2M225.8 96v1M225.8 98.5v1M226 99.3l-.2 .2M225.5 111.5l.3 .2M225.8 108.2v1M225.8 110.7v1M225.8 108.2l.2 .2M225.8 108.2l-.3 .2M226 111.5l-.2 .2"/>
<path d="M225.5 123.7l.3 .2M225.5 136.1l.3 .3M225.8 120.4v1M225.8 122.9v1M225.8 132.8v1M225.8 135.4v1M225.8 120.4l.2 .2M225.8 120.4l-.3 .2M225.8 132.8l.2 .3M225.8 132.8l-.3 .3M226 123.7l-.2 .2M226 136.1l-.2 .3"/>
<path d="M24 157.7l.2 .3M24.2 157v1M24.2 157l.3 .2M24.2 157l-.2 .2M24.5 157.7l-.3 .3M225 158.5v1M225 158.5l.3 .2M225 158.5l-.2 .2M225.5 148.1l.3 .2M225.8 144.8v1M225.8 147.3v1M225.8 144.8l.2 .2"/>
<path d="M225.8 144.8l-.3 .2M226 148.1l-.2 .2M224.8 169.7l.2 .2M225 168.9v1M225.3 169.7l-.3 .2"/>
<circle cx="225.8" cy="96.5" r="1.01"/>
<circle cx="225.8" cy="99" r="1.01"/>
<circle cx="225.8" cy="111.2" r="1.01"/>
<circle cx="225.8" cy="108.7" r="1.01"/>
<circle cx="225.8" cy="120.9" r="1.01"/>
<circle cx="225.8" cy="133.3" r="1.01"/>
<circle cx="225.8" cy="123.4" r="1.01"/>
<circle cx="225.8" cy="135.9" r="1.01"/>
<circle cx="24.2" cy="157.5" r="1.01"/>
<circle cx="225" cy="159" r="1.01"/>
<circle cx="225.8" cy="147.8" r="1.01"/>
<circle cx="225.8" cy="145.3" r="1.01"/>
<circle cx="225" cy="169.4" r="1.01"/>
</g>
<path d="M50.1 166.5l.3-.1-.5 .5zM50.4 166.4l.3 .1 .2 .4zM50.9 166.9l-.2 .4-.3 .1zM49.9 166.9l.5 .5-.4-.2z" fill="#004000" stroke="#000" stroke-width=".4"/>
<path d="M50.4 166.4l.5 .5-.5 .5-.5-.5z" fill="#004000"/>
<path d="M222.2 137.9v2.5M85.7 146h5.1M88.2 146l2.6 2.6h-5.1zM88.2 143.5v2.5M88.2 148.6v2.5M219.7 140.4h5.1M219.7 152.9h5.1M221 141.7h2.5M221 154.2h2.5M222 143h.5M222 155.4h.5M222.2 150.3v2.6" fill="none" stroke="#000" stroke-width=".4"/>
<path d="M138.5 153.6l.4-.2-.5 .5zM138.9 153.4l.4 .2 .1 .3zM138.9 154.4l.5-.5-.2 .4zM138.4 153.9l.5 .5-.3-.1z" fill="#004000" stroke="#000" stroke-width=".4"/>
<path d="M138.9 153.4l.5 .5-.5 .5-.5-.5z" fill="#004000"/>
<g fill="none" stroke="#000" stroke-width=".4">
<path d="M215.1 25.2h3.8M215.1 20.1h3.8M223.8 22.9l-3.9 2.1M224.8 22.7h3M229.1 22.7h3"/>
<circle cx="219.4" cy="25.2" r=".51"/>
<circle cx="219.4" cy="20.1" r=".51"/>
<circle cx="224.3" cy="22.7" r=".51"/>
<circle cx="233.2" cy="22.7" r="1.01"/>
</g>
<g fill="none" stroke="#000" stroke-width=".2">
<path d="M216.9 24.2l.3 .3M217.2 20.9l.2 .3M217.2 20.9l-.3 .3M217.2 20.9v1M217.2 23.4v1.1M217.4 24.2l-.2 .3"/>
<circle cx="217.2" cy="21.4" r="1.01"/>
<circle cx="217.2" cy="24" r="1.01"/>
</g>
<path d="M211.9 37.4l.4-.2-.5 .5zM212.3 37.2l.3 .1 .2 .4zM212.3 38.2l.5-.5-.2 .4zM211.8 37.7l.5 .5-.4-.2z" fill="#004000" stroke="#000" stroke-width=".4"/>
<path d="M211.8 37.7l.5-.5 .5 .5-.5 .5z" fill="#004000"/>
<text font-size="3.9" x="3.6" y="133.1">PROGRAMLAYICI</text>
<g font-size="2.8">
<text x="8.8" y="7.1">R33</text>
<text x="39.8" y="7.6">U5</text>
<text x="126.5" y="21.2">R37</text>
<text x="137.9" y="21.2">R38</text>
<text x="174" y="18.8">X3</text>
<text x="217.5" y="18.5">SW2</text>
<text x="128.5" y="34.7">D13</text>
<text x="139.9" y="34.7">D12</text>
<text x="151.3" y="34.7">D14</text>
<text x="173.2" y="33.9">C4</text>
<text x="188.4" y="33.9">C5</text>
<text x="217.5" y="31">SW5</text>
<text x="217.5" y="43.2">SW3</text>
<text x="107.5" y="52">C3</text>
<text x="150.1" y="53.8">J7</text>
<text x="9" y="58.7">J8</text>
<text x="217.5" y="55.4">SW4</text>
<text x="123.7" y="61.4">C7</text>
<text x="130" y="60.1">C6</text>
<text x="4.7" y="80.8">J10</text>
<text x="57.5" y="80.3">D15</text>
<text x="40.2" y="90.3">L1</text>
<text x="69.1" y="90.3">R40</text>
<text x="84.6" y="91.6">C8</text>
<text x="95.6" y="91.8">R42</text>
<text x="131.5" y="91.6">Q10</text>
<text x="226.1" y="93.6">SW6</text>
<text x="47.8" y="108">Q8</text>
<text x="112.3" y="102.9">R43</text>
<text x="154.4" y="103.2">R46</text>
<text x="164.8" y="103.2">R47</text>
<text x="188.1" y="106.2">Q11</text>
<text x="226.1" y="105.8">SW7</text>
<text x="24.5" y="108.4">R39</text>
<text x="69.1" y="110.5">R41</text>
<text x="125.3" y="113.1">C9</text>
<text x="142.7" y="113.1">R45</text>
<text x="88" y="117.2">R44</text>
<text x="111.3" y="116.9">Q9</text>
<text x="226.1" y="118">SW8</text>
<text x="226.1" y="130.4">SW12</text>
<text x="226.1" y="142.4">SW9</text>
<text x="6.7" y="150">J9</text>
<text x="25.3" y="148.2">SW13</text>
<text x="38.5" y="146.5">D16</text>
<text x="59.6" y="146.6">U6</text>
<text x="91.5" y="147.1">D21</text>
<text x="144" y="147.2">SW1</text>
<text x="103.5" y="150.3">R48</text>
<text x="226.1" y="154.8">SW10</text>
<text x="53.1" y="159.5">C11</text>
<text x="91" y="159.8">C10</text>
<text x="103.7" y="160.3">C12</text>
<text x="119.7" y="159.5">D17</text>
</g>
<g font-size="1.8">
<text x="19.1" y="11.9">VPP_FD</text>
<text x="36.4" y="10.7">2</text>
<text x="41.2" y="11.9">RA0/AN0</text>
<text x="74" y="11.9">RC0/T1OSO/T1CKI</text>
<text x="93.3" y="10.7">11</text>
<text x="104.7" y="11.9">BUSY</text>
<text x="136" y="8.5" transform="rotate(-90 136 8.5)">BUSY</text>
<text x="8.2" y="16.9">PGD</text>
<text x="8.8" y="12.2">4K7</text>
<text x="18.9" y="14.4">VDD_FD</text>
<text x="22" y="17.1">R31</text>
<text x="25.8" y="16.8">47</text>
<text x="36.4" y="13.2">3</text>
<text x="36.4" y="15.7">4</text>
<text x="41.2" y="14.4">RA1/AN1</text>
<text x="41.2" y="16.9">RA2/AN2/VREF-/CVREF</text>
<text x="70.9" y="14.4">RC1/T1OSI/CCP2/UOE</text>
<text x="80.8" y="16.9">RC2/CCP1</text>
<text x="93.3" y="13.2">12</text>
<text x="93.3" y="15.7">13</text>
<text x="104.7" y="14.4">VPP_PUMP</text>
<text x="169.7" y="14.8" transform="rotate(-90 169.7 14.8)">OSC1</text>
<text x="185" y="14.8" transform="rotate(-90 185 14.8)">OSC2</text>
<text x="8.2" y="19.5">PGC</text>
<text x="22" y="19.6">R32</text>
<text x="25.8" y="19.4">47</text>
<text x="36.4" y="18.3">5</text>
<text x="36.4" y="20.8">6</text>
<text x="36.4" y="23.4">7</text>
<text x="41.2" y="19.5">RA3/AN3/VREF+</text>
<text x="41.2" y="22">RA4/T0CKI/C1OUT/RCV</text>
<text x="80.3" y="22">RC5/D+/VP</text>
<text x="80.5" y="19.5">RC4/D-/VM</text>
<text x="93.3" y="18.3">15</text>
<text x="93.3" y="20.8">16</text>
<text x="93.3" y="23.4">17</text>
<text x="104.7" y="19.5">D-</text>
<text x="104.7" y="22">D+</text>
<text x="126.5" y="24">470</text>
<text x="137.9" y="24">470</text>
<text x="235.4" y="23.3">MAT-GND</text>
<text x="21.2" y="27.1">OSC2</text>
<text x="35.4" y="25.9">10</text>
<text x="41.2" y="24.6">RA5/AN4/SS/LVDIN/C2OUT</text>
<text x="41.2" y="27.1">RA6/OSC2/CLKO</text>
<text x="75.9" y="27.1">RC7/RX/DT/SDO</text>
<text x="80.3" y="24.6">RC6/TX/CK</text>
<text x="93.3" y="25.9">18</text>
<text x="174" y="29.5">20MHz</text>
<text x="217.5" y="27.7">SW-SPDT</text>
<text x="35.4" y="31">21</text>
<text x="35.4" y="33.5">22</text>
<text x="41.2" y="32.2">RB0/AN12/INT0/FLT0/SDI/SDA</text>
<text x="41.2" y="34.7">RB1/AN10/INT1/SCK/SCL</text>
<text x="235.4" y="35.7">LCD-GND</text>
<text x="18.2" y="39.9">R34</text>
<text x="18.8" y="37.3">VPP_ON</text>
<text x="22" y="39.7">10k</text>
<text x="35.4" y="36.1">23</text>
<text x="35.4" y="38.6">24</text>
<text x="35.4" y="41.1">25</text>
<text x="41.2" y="37.3">RB2/AN8/INT2/VMO</text>
<text x="41.2" y="39.8">RB3/AN9/CCP2/VPO</text>
<text x="80.3" y="39.8">OSC1/CLKI</text>
<text x="93.3" y="38.6">9</text>
<text x="104.7" y="39.8">OSC1</text>
<text x="128.5" y="37.5">LED-GREEN LED-RED</text>
<text x="151.3" y="37.5">LED-YELLOW</text>
<text x="173.2" y="36.7">27p</text>
<text x="188.4" y="36.7">27p</text>
<text x="217.5" y="40.2">SW-SPDT</text>
<text x="5.8" y="42.3">Q3</text>
<text x="6" y="44.9">YL</text>
<text x="18.2" y="42.5">R35</text>
<text x="18.2" y="45">R36</text>
<text x="21.2" y="47.4">PGC1</text>
<text x="22" y="42.2">2K7</text>
<text x="22" y="44.8">470</text>
<text x="35.4" y="43.7">26</text>
<text x="35.4" y="46.2">27</text>
<text x="41.2" y="42.3">RB4/AN11/KBI0/CSSPP</text>
<text x="41.2" y="44.9">RB5/KBI1/PGM</text>
<text x="41.2" y="47.4">RB6/KBI2/PGC</text>
<text x="84.7" y="44.9">VUSB</text>
<text x="93.3" y="43.7">14</text>
<text x="235.4" y="47.9">LED-GND</text>
<text x="21.2" y="50">PGD1</text>
<text x="35.4" y="48.8">28</text>
<text x="39.8" y="53.9">PIC18F2550</text>
<text x="41.2" y="50">RB7/KBI3/PGD</text>
<text x="76.6" y="50">RE3/MCLR/VPP</text>
<text x="93.3" y="48.8">1</text>
<text x="147.4" y="50" transform="rotate(-90 147.4 50)">YL</text>
<text x="217.5" y="52.4">SW-SPDT</text>
<text x="107.5" y="54.8">47n</text>
<text x="146.8" y="56.9">1</text>
<text x="146.8" y="59.4">3</text>
<text x="151.6" y="58.1">VCC</text>
<text x="16.8" y="64.2">4</text>
<text x="16.8" y="61.7">5</text>
<text x="28.3" y="65.4">PGD</text>
<text x="28.3" y="62.9">PGC</text>
<text x="51.3" y="63.7">RB6</text>
<text x="73.2" y="63.7">PGC</text>
<text x="98.5" y="63" transform="rotate(-90 98.5 63)">MCLR1</text>
<text x="123.7" y="64.2">47u</text>
<text x="130" y="64.2">100n</text>
<text x="135.1" y="60.6">D+</text>
<text x="135.5" y="63.2">D-</text>
<text x="146.8" y="62">2</text>
<text x="146.8" y="64.5">4</text>
<text x="151.6" y="60.6">D+</text>
<text x="151.6" y="63.2">D-</text>
<text x="151.6" y="65.7">GND</text>
<text x="217.5" y="64.6">SW-SPDT</text>
<text x="235.4" y="60.1">DSP-GND</text>
<text x="16.8" y="71.9">1</text>
<text x="16.8" y="69.3">2</text>
<text x="16.8" y="66.8">3</text>
<text x="28.3" y="70.5">VDD-1</text>
<text x="51.2" y="71.3">VPP</text>
<text x="51.3" y="66.2">RB7</text>
<text x="73.2" y="71.3">MCLR</text>
<text x="73.2" y="66.2">PGD</text>
<text x="150.1" y="69.6">USBCONN</text>
<text x="9" y="77">ICSP</text>
<text x="28.3" y="73.1">MCLR</text>
<text x="12.5" y="83.8">5</text>
<text x="12.5" y="88.9">3</text>
<text x="12.5" y="86.3">4</text>
<text x="24" y="87.5">PGD1</text>
<text x="24" y="85">PGC1</text>
<text x="57.5" y="88.4">1N4148</text>
<text x="12.5" y="93.9">1</text>
<text x="12.5" y="91.3">2</text>
<text x="24" y="95.1">MCLR1</text>
<text x="24" y="92.5">VDD</text>
<text x="37.6" y="93">680uH</text>
<text x="69.1" y="93">4K7</text>
<text x="84.6" y="94.3">47u</text>
<text x="131.5" y="94.3">2N3906</text>
<text x="152.9" y="93.5">VDD-1</text>
<text x="212.9" y="95.8">RC1</text>
<text x="4.7" y="99">ICSP</text>
<text x="95.6" y="97">100k</text>
<text x="140.8" y="99" transform="rotate(-90 140.8 99)">MCLR</text>
<text x="243.8" y="98.4">BUZ</text>
<text x="50.8" y="102.2">VPP_FD</text>
<text x="112.3" y="105.7">10k</text>
<text x="154.4" y="106">10k</text>
<text x="164.8" y="106">10k</text>
<text x="212.9" y="108">RC5</text>
<text x="226.1" y="102.8">BUZZER</text>
<text x="4.7" y="111.1">VPP_PUMP</text>
<text x="24.5" y="113.5">10k</text>
<text x="47.8" y="110.8">2N3904</text>
<text x="69.1" y="113.3">2K7</text>
<text x="166.5" y="109.3">Q3</text>
<text x="186.1" y="109.3">2N3906</text>
<text x="243.8" y="110.6">ISI</text>
<text x="70.9" y="120">VPP_ON</text>
<text x="111.3" y="119.7">2N3904</text>
<text x="125.3" y="118.4">100n</text>
<text x="142.7" y="115.9">10k</text>
<text x="157.2" y="116.4">PGD</text>
<text x="226.1" y="115">ISI_SENS</text>
<text x="88" y="122.4">10k</text>
<text x="212.9" y="120.2">RC0</text>
<text x="243.8" y="122.8">RLY</text>
<text x="187.3" y="129.2" transform="rotate(-90 187.3 129.2)">VDD-1</text>
<text x="226.1" y="127.2">ROLE</text>
<text x="212.9" y="132.7">RC0</text>
<text x="243.8" y="135.2">DIR</text>
<text x="226.1" y="139.7">DIR</text>
<text x="21.9" y="149.2">6</text>
<text x="38.5" y="149">1N4007</text>
<text x="59.6" y="148.9">7805</text>
<text x="97.9" y="145.1">VIN</text>
<text x="137.1" y="147.6">VIN</text>
<text x="212.9" y="144.6">RC2</text>
<text x="243.8" y="147.1">PWM</text>
<text x="14.6" y="155.6">1</text>
<text x="14.6" y="153.1">2</text>
<text x="19.3" y="153.4" transform="rotate(-90 19.3 153.4)">+VIN</text>
<text x="21.9" y="154.3">5</text>
<text x="35.6" y="151.8">4</text>
<text x="56.2" y="151.8">1</text>
<text x="61" y="153">VI</text>
<text x="76.3" y="153">VO</text>
<text x="82.6" y="151.8">3</text>
<text x="88.7" y="151.2">1N4007</text>
<text x="103.5" y="155.4">1K</text>
<text x="162" y="152">STEPP-VIN</text>
<text x="226.1" y="151.6">PWM</text>
<text x="19.3" y="160.6" transform="rotate(-90 19.3 160.6)">-VIN</text>
<text x="21.9" y="159.4">1</text>
<text x="35.6" y="161.9">3</text>
<text x="53.1" y="161.9">100u</text>
<text x="70.5" y="158.7" transform="rotate(-90 70.5 158.7)">GND</text>
<text x="91" y="161.9">100u</text>
<text x="144" y="156.4">SW-SPDT</text>
<text x="212.9" y="157">RC4</text>
<text x="243.8" y="159.6">SDA</text>
<text x="6.2" y="163">TBLOCK-M2</text>
<text x="19.9" y="167.6">SW-DPDT-MOM</text>
<text x="21.9" y="164.5">2</text>
<text x="69.3" y="163.5" transform="rotate(-90 69.3 163.5)">2</text>
<text x="103.7" y="163.1">100n</text>
<text x="119.7" y="162.4">LED-RED</text>
<text x="212.9" y="167.2">RC3</text>
<text x="139.5" y="172.6" transform="rotate(-90 139.5 172.6)">MOTOR-VIN</text>
<text x="243.8" y="169.7">SCL</text>
<text x="226.1" y="174.2">SAAT</text>
</g>
</svg>
